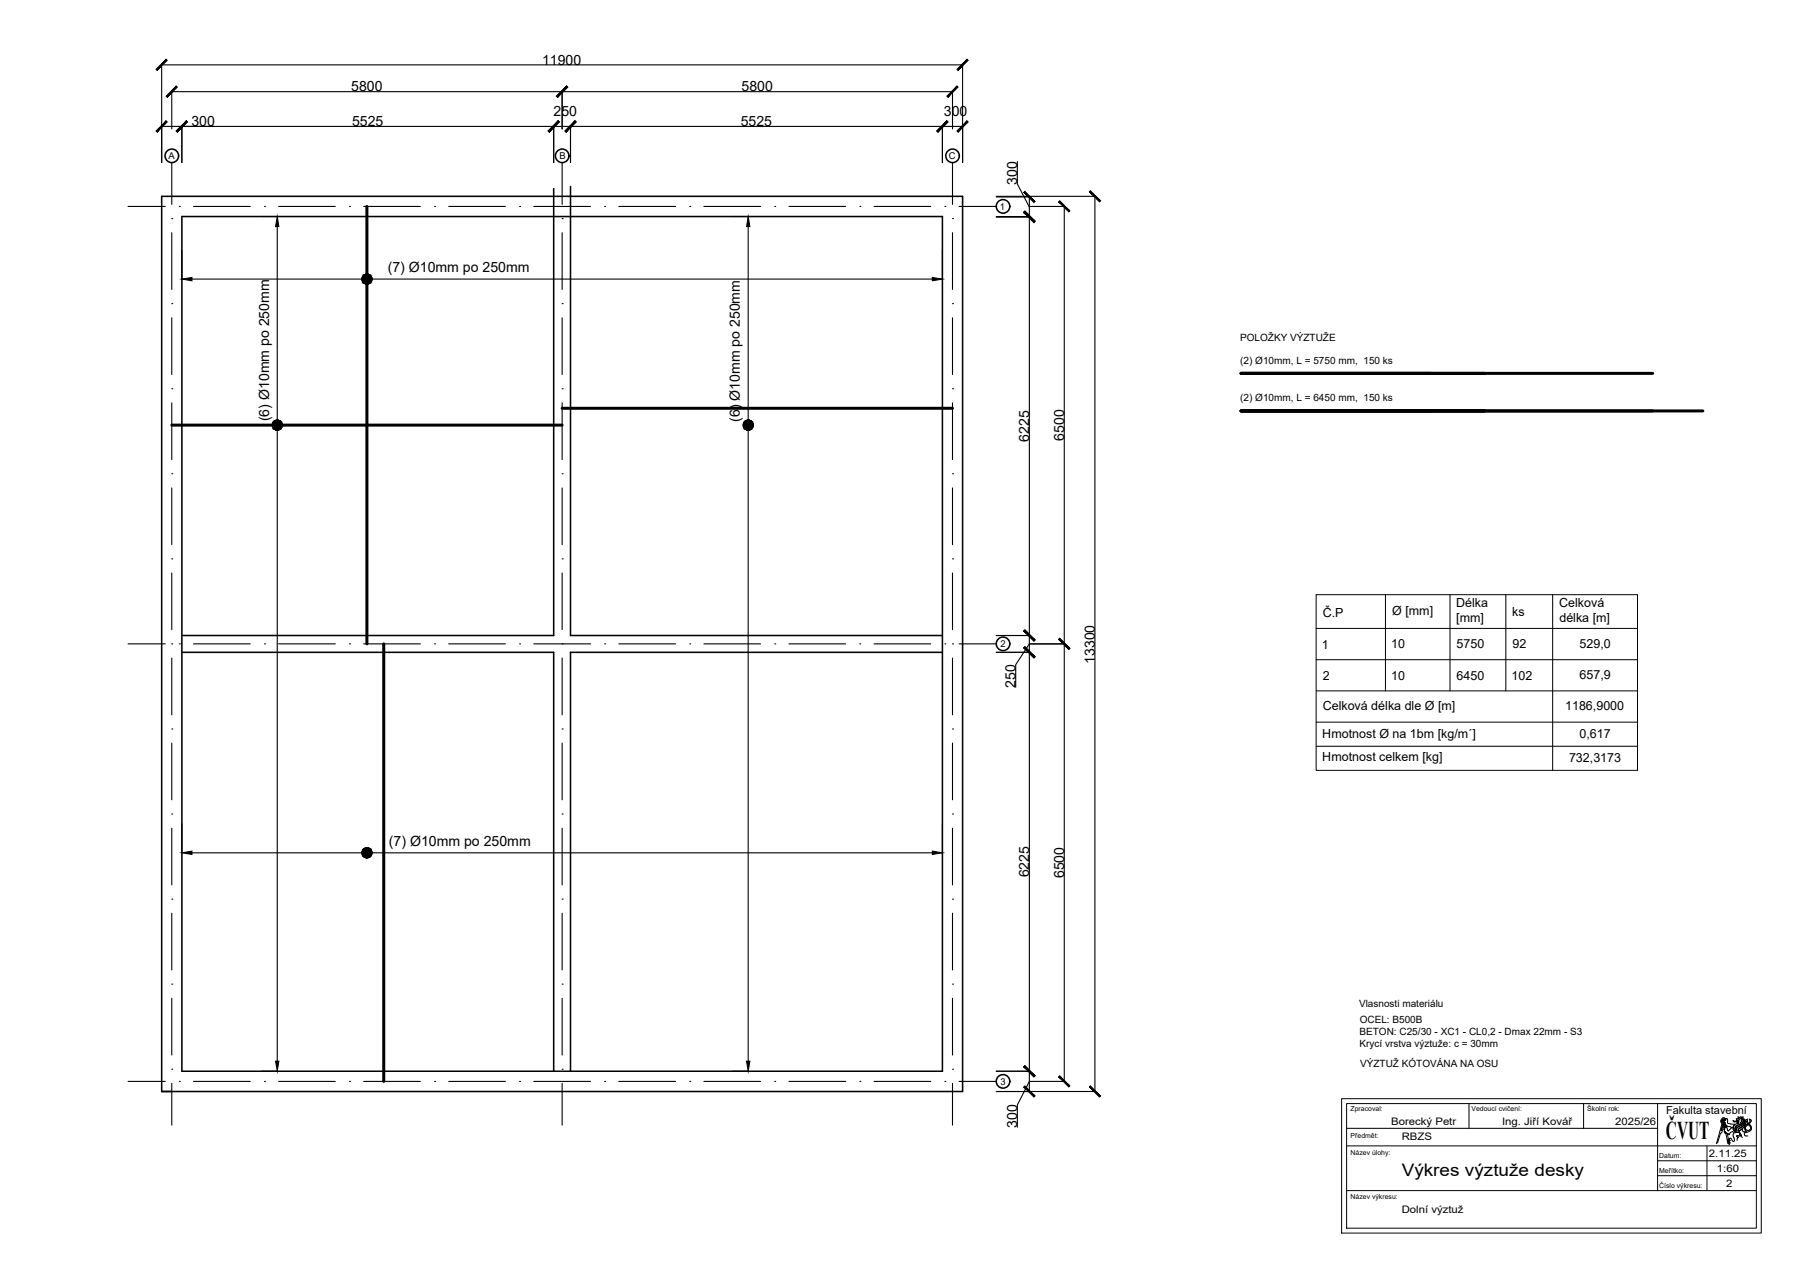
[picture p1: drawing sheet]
<svg xmlns="http://www.w3.org/2000/svg" width="420mm" height="297mm" viewBox="0 0 420 297" stroke-linecap="round" stroke-linejoin="round" font-family="sans-serif">
<!-- layer: obrys budovi -->
<g fill="none" stroke="#000" stroke-width=".36">
<path d="M37.6 45.7h186.5v208.4h-186.5zM42.3 50.4h177.1v199h-177.1zM128.9 43.9v104h-86.6M132.8 43.4v104.5h86.6M42.3 151.9h86.6v97.5M219.4 151.9h-86.6v97.5"/>
<circle cx="40" cy="36.3" r="1.58"/>
<circle cx="130.9" cy="36.3" r="1.58"/>
<circle cx="221.7" cy="36.3" r="1.58"/>
<circle cx="233.5" cy="48" r="1.58"/>
<circle cx="233.5" cy="149.9" r="1.58"/>
<circle cx="233.5" cy="251.7" r="1.58"/>
</g>
<!-- layer: osy -->
<g fill="none" stroke="#000" stroke-width=".25">
<path d="M40 37.9v9.7M130.9 37.9v9.7M221.7 37.9v9.7M29.8 48.1h8.7M40 50.9h.1M40 54.2v13.2M41.7 48.1h.1M45 48.1h13.3M61.6 48.1h.1M64.9 48.1h13.1M81.3 48.1h.1M84.6 48.1h13.3"/>
<path d="M101.2 48.1h.1M104.5 48.1h13.1M120.9 48.1h.1M124.2 48.1h13.3M130.9 50.9h.1M130.9 54.2v13.2M140.8 48.1h.1M144 48.1h13.2M160.5 48.1h.1M163.9 48.1h13.1M180.3 48.1h.1M183.6 48.1h13.2"/>
<path d="M200.2 48.1h.1M203.5 48.1h13.1M219.9 48.1h.1M221.7 50.9h.1M221.7 54.2v13.2M223.2 48.1h8.7M40 70.7h.1M40 74v13.2M130.9 70.7h.1M130.9 74v13.2M221.7 70.7h.1M221.7 74v13.2"/>
<path d="M40 90.5h.1M40 93.8v13.2M130.9 90.5h.1M130.9 93.8v13.2M221.7 90.5h.1M221.7 93.8v13.2M40 110.3h.1M40 113.6v13.2M130.9 110.3h.1M130.9 113.6v13.2M221.7 110.3h.1M221.7 113.6v13.2"/>
<path d="M40 130.1h.1M40 133.4v13.2M130.9 130.1h.1M130.9 133.4v13.2M221.7 130.1h.1M221.7 133.4v13.2M29.8 149.9h8.7M40 149.9h.1M40 153.2v13.2M41.7 149.9h.1M45 149.9h13.3M61.6 149.9h.1"/>
<path d="M64.9 149.9h13.1M81.3 149.9h.1M84.6 149.9h13.3M101.2 149.9h.1M104.5 149.9h13.1M120.9 149.9h.1M124.2 149.9h13.3M130.9 149.9h.1M130.9 153.2v13.2M140.8 149.9h.1M144 149.9h13.2M160.5 149.9h.1"/>
<path d="M163.9 149.9h13.1M180.3 149.9h.1M183.6 149.9h13.2M200.2 149.9h.1M203.5 149.9h13.1M219.9 149.9h.1M221.7 149.9h.1M221.7 153.2v13.2M223.2 149.9h8.7M40 169.7h.1M40 173v13.2M130.9 169.7h.1"/>
<path d="M130.9 173v13.2M221.7 169.7h.1M221.7 173v13.2M40 189.5h.1M40 192.8v13.2M130.9 189.5h.1M130.9 192.8v13.2M221.7 189.5h.1M221.7 192.8v13.2M40 209.3h.1M40 212.6v13.2M130.9 209.3h.1"/>
<path d="M130.9 212.6v13.2M221.7 209.3h.1M221.7 212.6v13.2M40 229.1h.1M40 232.4v13.2M130.9 229.1h.1M130.9 232.4v13.2M221.7 229.1h.1M221.7 232.4v13.2M29.8 251.7h8.7M40 248.9h.1M40 252.2v9.7"/>
<path d="M41.7 251.7h.1M45 251.7h13.3M61.6 251.7h.1M64.9 251.7h13.1M81.3 251.7h.1M84.6 251.7h13.3M101.2 251.7h.1M104.5 251.7h13.1M120.9 251.7h.1M124.2 251.7h13.3M130.9 248.9h.1M130.9 252.2v9.7"/>
<path d="M140.8 251.7h.1M144 251.7h13.2M160.5 251.7h.1M163.9 251.7h13.1M180.3 251.7h.1M183.6 251.7h13.2M200.2 251.7h.1M203.5 251.7h13.1M219.9 251.7h.1M221.7 248.9h.1M221.7 252.2v9.7M223.2 251.7h8.7"/>
</g>
<g fill="none" stroke="#000" stroke-width=".25">
<path d="M37.6 29.4h12.3M37.6 37.9v-22.8h186.5v22.8M40 21.3v8.7M40 21.3h181.7M42.3 29.4v8.5M42.3 29.4h181.8M128.9 29.4v8.5M130.9 21.3v8.7M132.8 29.4v8.5M219.4 29.4v8.5M221.7 21.3v8.7M236.8 37.6v5.2l2.8 5.4"/>
<path d="M42.3 58.2v6.8M60.9 50.4h3.7M64.5 52.8v194.2M170.6 50.4h3.6M174.2 52.8v194.2M219.4 58.2v6.8M231.9 50.4h7.7M231.9 45.7h23v208.4h-23M231.9 45.9h7.7M231.9 50.6h7.7M239.6 45.9v208.2M239.7 48.1h8.1l-.1 203.6h-8"/>
<path d="M44.7 65h172.3M231.9 147.9h7.7M231.9 151.9h7.7M239.6 149.9l-3.2 4.8v5.3M239.7 149.9h8.1M42.3 191.8v6.8M44.7 198.5h172.3M219.4 191.8v6.8M60.9 249.4h3.7M170.6 249.4h3.6M231.9 249.4h7.7M239.6 251.7l-2.8 5.5v5.2"/>
<circle cx="85.4" cy="65" r="1.17"/>
<circle cx="64.5" cy="99" r="1.17"/>
<circle cx="174.2" cy="99" r="1.17"/>
<circle cx="85.4" cy="198.5" r="1.17"/>
</g>
<g fill="#000" stroke="#000" stroke-width=".23">
<path d="M64.5 50.4l.4 2.4h-.8zM174.2 50.4l.4 2.4h-.8zM42.3 65l2.4-.4v.8zM217 64.6l2.4 .4-2.4 .4zM42.3 198.5l2.4-.4v.8zM217 198.1l2.4 .4-2.4 .4zM64.1 247h.8l-.4 2.4zM173.8 247h.8l-.4 2.4z"/>
<path d="M38.7 13.8l-2.1 2.6 2.3-2.4zM36.3 16.1l2.4-2.3-2.1 2.6z"/>
<path d="M222.8 16.1l.2 .3 2.1-2.6zM225.1 13.8l.3 .2-2.4 2.4z"/>
<path d="M38.7 28.1l-2.1 2.6 2.3-2.3zM38.7 28.1l-2.1 2.6-.3-.2z"/>
<path d="M41 30.5l.3 .2 2.1-2.6zM43.4 28.1l.2 .3-2.3 2.3z"/>
<path d="M41 20l-2.1 2.6 2.4-2.3zM38.7 22.4l2.3-2.4-2.1 2.6z"/>
<path d="M43.4 28.1l-2.1 2.6 2.3-2.3zM41 30.5l2.4-2.4-2.1 2.6z"/>
<path d="M129.9 28.1l-2.3 2.4 .2 .2zM129.9 28.1l.3 .3-2.4 2.3z"/>
<path d="M129.5 22.4l.3 .2 2.1-2.6zM131.9 20l.2 .3-2.3 2.3z"/>
<path d="M129.9 28.1l-2.1 2.6 2.4-2.3zM129.9 28.1l-2.1 2.6-.2-.2z"/>
<path d="M133.9 28.1l-2.4 2.4 .3 .2zM133.9 28.1l.2 .3-2.3 2.3z"/>
<path d="M131.9 20l-2.1 2.6 2.3-2.3zM129.5 22.4l2.4-2.4-2.1 2.6z"/>
<path d="M133.9 28.1l-2.1 2.6 2.3-2.3zM133.9 28.1l-2.1 2.6-.3-.2z"/>
<path d="M220.4 28.1l-2.3 2.4 .2 .2zM220.4 28.1l.3 .3-2.4 2.3z"/>
<path d="M220.4 22.4l.3 .2 2.1-2.6zM222.8 20l.2 .3-2.3 2.3z"/>
<path d="M220.4 28.1l-2.1 2.6 2.4-2.3zM220.4 28.1l-2.1 2.6-.2-.2z"/>
<path d="M225.1 28.1l-2.3 2.4 .2 .2zM225.1 28.1l.3 .3-2.4 2.3z"/>
<path d="M238.3 49.5l2.6 2.1-2.3-2.3zM238.3 49.5l2.6 2.1-.2 .2z"/>
<path d="M238.3 49.3l2.4 2.4 .2-.3zM238.3 49.3l.3-.2 2.3 2.3z"/>
<path d="M238.3 44.8l2.4 2.3 .2-.2zM238.3 44.8l.3-.3 2.3 2.4z"/>
<path d="M246.4 47l2.4 2.3 .2-.2zM246.7 46.7l2.3 2.4-2.6-2.1z"/>
<path d="M253.6 44.6l2.3 2.4 .3-.3zM253.8 44.4l2.4 2.3-2.6-2.1z"/>
<path d="M85.3 63.8h.4zM85.1 63.8h.6z"/>
<path d="M85.1 63.8l.8 .1zM84.9 63.9h1z"/>
<path d="M85.1 66.1h.6zM85.1 66.1h.4z"/>
<path d="M84.9 63.9l1.2 .1zM84.7 64l.2-.1 1.2 .1z"/>
<path d="M84.9 66h1zM84.9 66l.8 .1z"/>
<path d="M84.7 64l1.6 .2-.2-.2zM84.5 64.2l.2-.2 1.6 .2z"/>
<path d="M84.7 65.9l1.2 .1 .2-.1zM84.7 65.9l1.2 .1z"/>
<path d="M84.5 64.2l1.9 .2-.1-.2zM84.5 64.2l1.9 .2h-2z"/>
<path d="M84.5 65.8l1.6 .1 .2-.1zM84.5 65.8l1.6 .1h-1.4z"/>
<path d="M84.4 64.4l2.1 .1-.1-.1zM84.4 64.4l2.1 .1h-2.2z"/>
<path d="M84.4 65.6l1.9 .2 .1-.2zM84.4 65.6l1.9 .2h-1.8z"/>
<path d="M84.3 64.5l2.3 .3-.1-.3zM84.3 64.5l2.3 .3h-2.3z"/>
<path d="M84.3 65.4l2.1 .2 .1-.2zM84.3 65.4l2.1 .2h-2z"/>
<path d="M84.3 64.8l2.3 .2v-.2zM84.3 64.8l2.3 .2h-2.4z"/>
<path d="M84.3 65.2l2.2 .2 .1-.2zM84.3 65.2l2.2 .2h-2.2z"/>
<path d="M84.2 65l2.4 .2v-.2zM84.2 65l2.4 .2h-2.3z"/>
<path d="M64.4 97.8h.5zM64.2 97.8h.7z"/>
<path d="M64.2 97.8l.9 .1zM64 97.9h1.1z"/>
<path d="M64 97.9l1.2 .1zM63.8 98h1.4z"/>
<path d="M63.8 98l1.6 .2-.2-.2zM63.8 98l1.6 .2h-1.7z"/>
<path d="M63.8 99.9h1.4zM63.8 99.9l1.3 .1z"/>
<path d="M63.7 98.2l1.8 .1-.1-.1zM63.7 98.2l1.8 .1h-2z"/>
<path d="M63.7 99.8l1.5 .1 .2-.1zM63.7 99.8l1.5 .1h-1.4z"/>
<path d="M63.5 98.3l2.1 .2-.1-.2zM63.5 98.3l2.1 .2h-2.2z"/>
<path d="M63.5 99.6l1.9 .2 .1-.2zM63.5 99.6l1.9 .2h-1.7z"/>
<path d="M63.4 98.5l2.3 .2-.1-.2zM63.4 98.5l2.3 .2h-2.3z"/>
<path d="M63.4 99.4l2.1 .2 .1-.2zM63.4 99.4l2.1 .2h-2z"/>
<path d="M63.4 98.7l2.3 .3v-.3zM63.4 98.7l2.3 .3h-2.3z"/>
<path d="M63.4 99.2l2.2 .2 .1-.2zM63.4 99.2l2.2 .2h-2.2z"/>
<path d="M63.4 99l2.3 .2v-.2zM63.4 99l2.3 .2h-2.3z"/>
<path d="M174.1 97.8h.4zM173.8 97.8h.7z"/>
<path d="M173.8 97.8l.9 .1zM173.7 97.9h1z"/>
<path d="M173.7 97.9l1.2 .1zM173.5 98h1.4z"/>
<path d="M173.5 98l1.5 .2-.1-.2zM173.3 98.2l.2-.2 1.5 .2z"/>
<path d="M173.5 99.9h1.4zM173.5 99.9l1.2 .1z"/>
<path d="M173.3 98.2l1.9 .1-.2-.1zM173.3 98.2l1.9 .1h-2z"/>
<path d="M173.3 99.8l1.6 .1 .1-.1zM173.3 99.8l1.6 .1h-1.4z"/>
<path d="M173.2 98.3l2.1 .2-.1-.2zM173.2 98.3l2.1 .2h-2.2z"/>
<path d="M173.2 99.6l1.8 .2 .2-.2zM173.2 99.6l1.8 .2h-1.7z"/>
<path d="M173.1 98.5l2.2 .2v-.2zM173.1 98.5l2.2 .2h-2.3z"/>
<path d="M173.1 99.4l2.1 .2 .1-.2zM173.1 99.4l2.1 .2h-2z"/>
<path d="M173 98.7l2.3 .3v-.3zM173 98.7l2.3 .3h-2.3z"/>
<path d="M173 99.2l2.3 .2v-.2zM173 99.2l2.3 .2h-2.2z"/>
<path d="M173 99l2.3 .2v-.2zM173 99l2.3 .2h-2.3z"/>
<path d="M64.2 100.1h.7zM64.2 100.1h.4z"/>
<path d="M64 100h1.1zM64 100l.9 .1z"/>
<path d="M173.8 100.1h.7zM173.8 100.1h.5z"/>
<path d="M173.7 100h1zM173.7 100l.8 .1z"/>
<path d="M238.6 146.6l-.3 .3 2.6 2.1zM238.3 146.9l2.6 2.1-.2 .2z"/>
<path d="M238.6 150.5l-.3 .3 2.6 2.1zM238.3 150.8l2.6 2.1-.2 .2z"/>
<path d="M238.3 146.9l2.4 2.3 .2-.2zM238.3 146.9l.3-.3 2.3 2.4z"/>
<path d="M238.3 150.8l2.4 2.3 .2-.2zM238.6 150.5l2.3 2.4-2.6-2.1z"/>
<path d="M246.7 148.6l-.3 .2 2.6 2.1zM246.4 148.8l2.6 2.1-.2 .3z"/>
<path d="M246.4 148.8l2.4 2.4 .2-.3zM246.7 148.6l2.3 2.3-2.6-2.1z"/>
<path d="M85.3 197.3l.4 .1zM85.1 197.4h.6z"/>
<path d="M85.1 197.4l.8 .1zM84.9 197.5h1z"/>
<path d="M85.1 199.7h.6zM85.1 199.7h.4z"/>
<path d="M84.9 197.5l1.2 .1zM84.7 197.6h1.4z"/>
<path d="M84.9 199.6h1zM84.9 199.6l.8 .1z"/>
<path d="M84.7 197.6l1.6 .1-.2-.1zM84.5 197.7l.2-.1 1.6 .1z"/>
<path d="M84.7 199.5h1.4zM84.7 199.5l1.2 .1z"/>
<path d="M84.5 197.7l1.9 .2-.1-.2zM84.5 197.7l1.9 .2h-2z"/>
<path d="M84.5 199.3l1.6 .2 .2-.2zM84.5 199.3l1.6 .2h-1.4z"/>
<path d="M84.4 197.9l2.1 .2-.1-.2zM84.4 197.9l2.1 .2h-2.2z"/>
<path d="M84.4 199.1l1.9 .2 .1-.2zM84.4 199.1l1.9 .2h-1.8z"/>
<path d="M84.3 198.1l2.3 .2-.1-.2zM84.3 198.1l2.3 .2h-2.3z"/>
<path d="M84.3 199l2.1 .1 .1-.1zM84.3 199l2.1 .1h-2z"/>
<path d="M84.3 198.3l2.3 .2v-.2zM84.3 198.3l2.3 .2h-2.4z"/>
<path d="M84.3 198.7l2.2 .3 .1-.3zM84.3 198.7l2.2 .3h-2.2z"/>
<path d="M84.2 198.5l2.4 .2v-.2zM84.2 198.5l2.4 .2h-2.3z"/>
<path d="M238.6 248.1l-.3 .2 2.6 2.1zM238.3 248.3l2.6 2.1-.2 .3z"/>
<path d="M238.6 252.8l-.3 .2 2.6 2.1zM238.3 253l2.6 2.1-.2 .3z"/>
<path d="M238.3 248.3l2.4 2.4 .2-.3zM238.3 248.3l.3-.2 2.3 2.3z"/>
<path d="M246.7 250.4l-.3 .3 2.6 2.1zM246.4 250.7l2.6 2.1-.2 .2z"/>
<path d="M253.8 252.8l-.2 .2 2.6 2.1zM253.6 253l2.6 2.1-.3 .3z"/>
</g>
<path d="M85.4 48.1v101.8M40 99h90.9M130.9 95h90.8M288.9 95.7h107.5M345.5 86.9h-56.6h95.8M345.5 95.7h-56.6h95.8M89.3 149.9v101.8" fill="none" stroke="#000" stroke-width=".7"/>
<path d="M288.9 86.9h44.2M288.9 95.7h44.2" fill="none" stroke="#000" stroke-width=".7"/>
<!-- layer: Texty -->
<g fill="none" stroke="#000" stroke-width=".23">
<path d="M306.4 138.4h74.8v40.9h-74.8zM322.5 138.4v22.4M337.5 138.4v22.4M350.5 138.4v22.4M361.4 138.4v40.9M306.4 146.3h74.8M306.4 153.6h74.8M306.4 160.8h74.8M306.4 168.1h74.8M306.4 173.7h74.8M312.3 255.8h97.7v31.2h-97.7zM313.5 256.9h95.3v29h-95.3z"/>
<path d="M341.9 256.9v5.8M368.6 256.9v5.8M385.8 256.9v20.3M313.5 266.7h95.3M313.5 262.7h72.3M313.5 277.2h95.3M385.8 270.2h23M385.8 273.7h23M397.3 266.7v10.5M400.8 261.6l.2 .1-.4 1.5 .5-1.4 .1 .4-.4 1.5-.3 .1-.6 2.1-.3 .3zM401.2 260.7l.1 .1-.2 .1h.2v.2l.4-.4-.3-.1 .3-.1a.69 .69 0 0 0-.9 .6l.5 .4 .2 .8-.2 .2-.1-.8a.8 .8 0 0 1-.6-.8v-.2a.88 .88 0 0 1 1.5 0l.1 .8 1.6 .2a1.03 1.03 0 0 0 .1 1.7l-.3 .2-.3-.2-.9 .7-.8-.7h-.3l.2-.5-.3 .1 .4-.4-.3 .1 .1-.1 .4-.3 .5 1 .8-.8-.4-.3-.7 .1-.1-.1 .1-.1a.62 .62 0 0 1-.4-.8l-.2-.1M401.2 261.3h.1"/>
<path d="M401.2 260.7h-.2l-.1 .4 .4 .3 .1-.2M401.3 261.1l-.1 .2 .2-.1M401.4 261.4l.4 .9h-.2zM401.4 263.3l.4 .5h.3l.2 1.3-.2 .4h.2l-.1 .2h.2v.4v-.1l.2 .4-.4-.3-.4-2.2-.3-.2zM402.4 265.7l.3-.2-.3 .4 .4 .2M403.1 262.5l.3-.1-.3 .2M404 262.2l.3-.3a1.56 1.56 0 0 0 1.5-1v-.4v.4a.9 .9 0 0 1-.7 .8 1.15 1.15 0 0 0-1.2 1.1l.1 .4-.2-.4zM404.2 262.6l.7-.4a1.47 1.47 0 0 0 1.2-1.4l-.1 .5a2.01 2.01 0 0 1-1.4 1 .62 .62 0 0 0-.3 .9zM404.7 263.6l-1.1 .2-.2 .4 .3 1.3-.1 .2-.4-.2a.42 .42 0 0 0-.2-.4 .42 .42 0 0 0-.5 0l-.2 .2v.2l.4-.2-.3 .4M404.7 263.6l.2 .2 .1 .4h.3M405.2 261.3l.2-.2-.1-.3 .2-.3-.1-.2h.3l.1-.3-.3 .1-.9-.1v.3h.6l-.3 .3h-.2v-.2h-.5l.1 .5 .2-.2 .3 .1-.2 .1-.9 .1-.3-.2 .1 .3 .3 .1 1-.2-.3 .2-.2-.1v.3h.5a1.05 1.05 0 0 0-1.2 .7 1.05 1.05 0 0 0 .5 1.3l.6 .2M405.2 261.3l.2-.2v-.3l.1-.1 .1-.3a1.25 1.25 0 0 1 .2 2.2l-.9 .6-.2 .4"/>
<path d="M405.2 261.3l-.2 .1M405.3 264.2l-.4-.8 .7-.6a.54 .54 0 0 0 .2 .7 .54 .54 0 0 0 .7-.1 .91 .91 0 0 1-.4-.9 .91 .91 0 0 1 .5-.8 .79 .79 0 0 0 .6-1.2l.5 .4-1 1a.65 .65 0 0 0-.4 .7 .65 .65 0 0 0 .5 .6l.7-.4v-.5l-.5-.5 .2-.1a1.04 1.04 0 0 1 .4 1.2 1.04 1.04 0 0 1-1 .7l-.6 .1 .1 .5 .3 .2h.5M405.3 264.2l.3 .7M405.4 264.4h-1.2l.2 .3h.3l-.4 .8M406.2 261.1l-.2 .8-.5 .4a.98 .98 0 0 0-.9 1v-.1a.89 .89 0 0 1 .8-.9l.4-.4zM406.4 260.7l.4-.2-.1 .5 .2 .4-.2 .2z"/>
</g>
<text font-size="6" x="387.8" y="265.1">ČVUT</text>
<text font-size="4" x="326.3" y="273.9">Výkres výztuže desky</text>
<g font-size="3.3">
<text x="126.2" y="15">11900</text>
<text x="81.8" y="21.3">5800</text>
<text x="172.6" y="21.3">5800</text>
<text x="44.6" y="29.4">300</text>
<text x="82" y="29.4">5525</text>
<text x="128.9" y="27">250</text>
<text x="172.4" y="29.4">5525</text>
<text x="219.7" y="27">300</text>
<text x="236.8" y="43" transform="rotate(-90 236.8 43)">300</text>
<text x="90.3" y="63.4">(7) Ø10mm po 250mm</text>
<text x="62.6" y="98.1" transform="rotate(-90 62.6 98.1)">(6) Ø10mm po 250mm</text>
<text x="172.2" y="98.2" transform="rotate(-90 172.2 98.2)">(6) Ø10mm po 250mm</text>
<text x="239.6" y="102.8" transform="rotate(-90 239.6 102.8)">6225</text>
<text x="247.7" y="102.6" transform="rotate(-90 247.7 102.6)">6500</text>
<text x="254.8" y="154.5" transform="rotate(-90 254.8 154.5)">13300</text>
<text x="236.4" y="160" transform="rotate(-90 236.4 160)">250</text>
<text x="90.5" y="196.9">(7) Ø10mm po 250mm</text>
<text x="239.6" y="204.3" transform="rotate(-90 239.6 204.3)">6225</text>
<text x="247.7" y="204.5" transform="rotate(-90 247.7 204.5)">6500</text>
<text x="236.8" y="262.5" transform="rotate(-90 236.8 262.5)">300</text>
</g>
<g font-size="2.9">
<text x="307.9" y="143.6">Č.P</text>
<text x="324.1" y="143.2">Ø [mm]</text>
<text x="339" y="141.4">Délka</text>
<text x="352" y="143.4">ks</text>
<text x="362.9" y="141.4">Celková</text>
<text x="339" y="144.9">[mm]</text>
<text x="363" y="144.9">délka [m]</text>
<text x="307.7" y="151">1</text>
<text x="323.8" y="150.9">10</text>
<text x="339.1" y="150.9">5750</text>
<text x="352.1" y="150.9">92</text>
<text x="367.7" y="150.8">529,0</text>
<text x="308" y="158.2">2</text>
<text x="323.8" y="158.2">10</text>
<text x="339.1" y="158.2">6450</text>
<text x="351.9" y="158.2">102</text>
<text x="367.7" y="158">657,9</text>
<text x="307.9" y="165.3">Celková délka dle Ø [m]</text>
<text x="364.3" y="165.3">1186,9000</text>
<text x="307.8" y="171.7">Hmotnost Ø na 1bm [kg/m´]</text>
<text x="367.7" y="171.8">0,617</text>
<text x="307.8" y="177.3">Hmotnost celkem [kg]</text>
<text x="365.2" y="177.4">732,3173</text>
</g>
<text font-size="2.6" x="387.8" y="259.4">Fakulta stavební</text>
<g font-size="2.4">
<text x="323.8" y="261.8">Borecký Petr</text>
<text x="349.7" y="261.8">Ing. Jiří Kovář</text>
<text x="375.9" y="261.8">2025/26</text>
<text x="326.3" y="265.3">RBZS</text>
<text x="397.8" y="269.4">2.11.25</text>
<text x="399.7" y="272.9">1:60</text>
<text x="401.8" y="276.4">2</text>
<text x="326.3" y="282.4">Dolní výztuž</text>
</g>
<g font-size="2.3">
<text x="288.7" y="79.4">POLOŽKY VÝZTUŽE</text>
<text x="288.7" y="84.7">(2) Ø10mm, L = 5750 mm, 150 ks</text>
<text x="288.7" y="93.4">(2) Ø10mm, L = 6450 mm, 150 ks</text>
<text x="316.4" y="234.5">Vlasnosti materiálu</text>
<text x="316.5" y="238">OCEL: B500B</text>
<text x="316.5" y="240.9">BETON: C25/30 - XC1 - CL0,2 - Dmax 22mm - S3</text>
<text x="316.5" y="243.7">Krycí vrstva výztuže: c = 30mm</text>
<text x="316.6" y="248.5">VÝZTUŽ KÓTOVÁNA NA OSU</text>
</g>
<g font-size="2.2">
<text x="39.2" y="37.1">A</text>
<text x="130.2" y="37.1">B</text>
<text x="220.9" y="37.1">C</text>
<text x="232.7" y="48.8">1</text>
<text x="232.9" y="150.7">2</text>
<text x="232.9" y="252.5">3</text>
</g>
<g font-size="1.6">
<text x="314.4" y="258.6">Zpracoval:</text>
<text x="342.5" y="258.6">Vedoucí cvičení:</text>
<text x="369.5" y="258.6">Školní rok:</text>
<text x="314.4" y="269">Název úlohy:</text>
<text x="314.4" y="265">Předmět:</text>
<text x="386.2" y="269.6">Datum:</text>
<text x="386.2" y="273.1">Meřítko:</text>
<text x="314.4" y="279.1">Název výkresu:</text>
<text x="386.2" y="276.6">Číslo výkresu:</text>
</g>
</svg>
